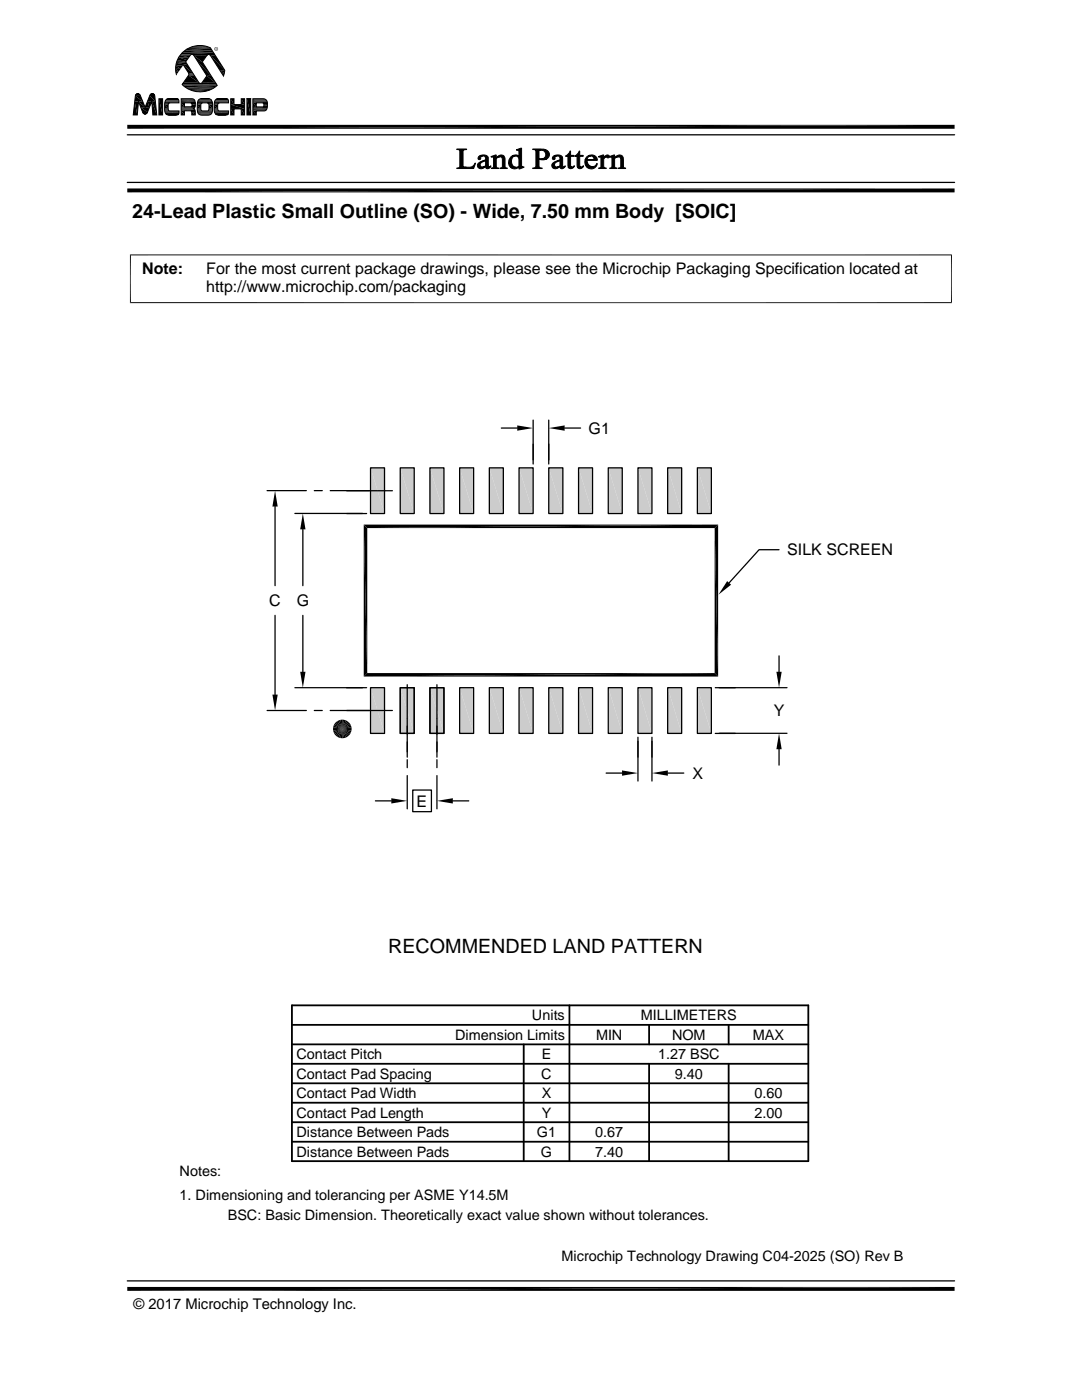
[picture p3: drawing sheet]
<svg xmlns="http://www.w3.org/2000/svg" width="216mm" height="279mm" viewBox="0 0 216 279" stroke-linecap="round" stroke-linejoin="round" font-family="sans-serif">
<g fill="#ccc">
<path d="M139.1 93.4l2.8 9.1h-2.8z"/>
<path d="M139.1 93.4h2.8v9.1z"/>
<path d="M133.2 93.4l2.8 9.1h-2.8z"/>
<path d="M133.2 93.4h2.8v9.1z"/>
<path d="M127.3 93.4l2.8 9.1h-2.8z"/>
<path d="M127.3 93.4h2.8v9.1z"/>
<path d="M121.4 93.4l2.8 9.1h-2.8z"/>
<path d="M121.4 93.4h2.8v9.1z"/>
<path d="M115.4 93.4l2.8 9.1h-2.8z"/>
<path d="M115.4 93.4h2.8v9.1z"/>
<path d="M109.5 93.4l2.8 9.1h-2.8z"/>
<path d="M109.5 93.4h2.8v9.1z"/>
<path d="M103.6 93.4l2.8 9.1h-2.8z"/>
<path d="M103.6 93.4h2.8v9.1z"/>
<path d="M97.6 93.4l2.8 9.1h-2.8z"/>
<path d="M97.6 93.4h2.8v9.1z"/>
<path d="M91.7 93.4l2.8 9.1h-2.8z"/>
<path d="M91.7 93.4h2.8v9.1z"/>
<path d="M85.8 93.4l2.8 9.1h-2.8z"/>
<path d="M85.8 93.4h2.8v9.1z"/>
<path d="M79.9 93.4l2.8 9.1h-2.8z"/>
<path d="M79.9 93.4h2.8v9.1z"/>
<path d="M73.9 93.4l2.8 9.1h-2.8z"/>
<path d="M73.9 93.4h2.8v9.1z"/>
<path d="M139.1 137.2l2.8 9.2h-2.8z"/>
<path d="M139.1 137.2h2.8v9.2z"/>
<path d="M133.2 137.2l2.8 9.2h-2.8z"/>
<path d="M133.2 137.2h2.8v9.2z"/>
<path d="M127.3 137.2l2.8 9.2h-2.8z"/>
<path d="M127.3 137.2h2.8v9.2z"/>
<path d="M121.4 137.2l2.8 9.2h-2.8z"/>
<path d="M121.4 137.2h2.8v9.2z"/>
<path d="M115.4 137.2l2.8 9.2h-2.8z"/>
<path d="M115.4 137.2h2.8v9.2z"/>
<path d="M109.5 137.2l2.8 9.2h-2.8z"/>
<path d="M109.5 137.2h2.8v9.2z"/>
<path d="M103.6 137.2l2.8 9.2h-2.8z"/>
<path d="M103.6 137.2h2.8v9.2z"/>
<path d="M97.6 137.2l2.8 9.2h-2.8z"/>
<path d="M97.6 137.2h2.8v9.2z"/>
<path d="M91.7 137.2l2.8 9.2h-2.8z"/>
<path d="M91.7 137.2h2.8v9.2z"/>
<path d="M85.8 137.2l2.8 9.2h-2.8z"/>
<path d="M85.8 137.2h2.8v9.2z"/>
<path d="M79.9 137.2l2.8 9.2h-2.8z"/>
<path d="M79.9 137.2h2.8v9.2z"/>
<path d="M73.9 137.2l2.8 9.2h-2.8z"/>
<path d="M73.9 137.2h2.8v9.2z"/>
</g>
<g fill="none" stroke="#000" stroke-width=".25">
<path d="M25.4 36.4h165.1M25.4 26.9h165.1M53.3 97.9h7.8M62.7 97.9h1.6M65.9 97.9h12.4M73.9 93.4h2.8v9.1h-2.8zM79.9 93.4h2.8v9.1h-2.8zM85.8 93.4h2.8v9.1h-2.8zM91.7 93.4h2.8v9.1h-2.8zM97.6 93.4h2.8v9.1h-2.8zM100 85.4h3.2M103.6 93.4h2.8v9.1h-2.8z"/>
<path d="M106.4 83.8v8.8M109.5 93.4h2.8v9.1h-2.8zM109.5 83.8v8.8M112.7 85.4h3.1M115.4 93.4h2.8v9.1h-2.8zM121.4 93.4h2.8v9.1h-2.8zM127.3 93.4h2.8v9.1h-2.8zM133.2 93.4h2.8v9.1h-2.8zM139.1 93.4h2.8v9.1h-2.8zM54.9 101.1v15.8M58.8 102.5h13.5M60.4 105.6v11.3"/>
<path d="M69.2 102.5h4M155.4 109.7h-3.9l-6 6.6M54.9 122.8v15.8M58.8 137.2h14.4M60.4 122.8v11.3M73.9 137.2h2.8v9.2h-2.8zM79.9 137.2h2.8v9.2h-2.8zM81.3 136.7v6.6M85.8 137.2h2.8v9.2h-2.8zM87.2 136.7v6.6M91.7 137.2h2.8v9.2h-2.8zM97.6 137.2h2.8v9.2h-2.8z"/>
<path d="M103.6 137.2h2.8v9.2h-2.8zM109.5 137.2h2.8v9.2h-2.8zM115.4 137.2h2.8v9.2h-2.8zM121.4 137.2h2.8v9.2h-2.8zM127.3 137.2h2.8v9.2h-2.8zM133.2 137.2h2.8v9.2h-2.8zM139.1 137.2h2.8v9.2h-2.8zM142.7 137.2h14.3M155.4 130.9v3.2M53.3 141.8h7.8M62.7 141.8h1.6M74.9 159.8h3.2"/>
<path d="M78.3 141.8h-12.4M81.3 143.4v7.7M81.3 151.6v1.6M81.3 154.8v6.6M82.4 157.7h3.7v4.3h-3.7zM87.2 143.4v7.7M87.2 151.6v1.6M87.2 154.8v6.6M90.4 159.8h3.1M120.9 154.3h3.2M127.3 147.1v8.8M130.1 147.1v8.8"/>
<path d="M133.3 154.3h3.1M155.4 149.5v3.2M157 146.3l-14.3 .1M25.4 255.6h165.1"/>
</g>
<g fill="#000" stroke="#000" stroke-width=".2">
<path d="M98 31.2l.3 .1zM103.1 29.9h.2zM119.4 31.2l.3 .1zM121.6 31.2l.3 .1z"/>
<path d="M91.1 29.7h2l-.5 .2-.2 .5v2.8l.2 .2h.4h-1.3l.1-3.1a.43 .43 0 0 0-.7-.5z" fill-rule="evenodd"/>
<path d="M91.1 33.5l3-.2 .8-.7-.4 1h-3.4z" fill-rule="evenodd"/>
<path d="M95.5 31.3l.3-.2h.6h-.2a.42 .42 0 0 0-.3 .6l-.2 .2a.32 .32 0 0 1-.3-.2 .32 .32 0 0 1 .1-.4z" fill-rule="evenodd"/>
<path d="M95.5 32.5l.8-.4h.6a1.12 1.12 0 0 0-1.1 .9l.4 .3 .6 .1a.78 .78 0 0 1-1 .3 .78 .78 0 0 1-.5-1z" fill-rule="evenodd"/>
<path d="M95.8 31.1l.2-.1a1.19 1.19 0 0 1 1.4 .5l.1 1.7 .3 .2a.49 .49 0 0 1-.4 .3 .49 .49 0 0 1-.5-.3v-.1l-.2-.1 .2-.1v-1l-.4-.1 .4-.2a.51 .51 0 0 0-.5-.7z" fill-rule="evenodd"/>
<path d="M96.3 33.4l.6-.1z" fill-rule="evenodd"/>
<path d="M97.6 33.3l.3-.2-.1 .3z" fill-rule="evenodd"/>
<path d="M98 31.2l1-.3v.6h-.5z" fill-rule="evenodd"/>
<path d="M98.5 31.5l1.3-.2-.8 .3v1.4a.39 .39 0 0 0 .1 .4 .39 .39 0 0 0 .4 .1v.1h-1.5l.5-.3z" fill-rule="evenodd"/>
<path d="M99.3 31.3a.84 .84 0 0 1 .9-.4 .84 .84 0 0 1 .6 .8v1.6l.4 .3h-1.4l.3-.1 .1-.3v-1.6l-.4-.3z" fill-rule="evenodd"/>
<path d="M101.8 31.4l.5-.3h.6a1.19 1.19 0 0 0-.8 1.2 1.19 1.19 0 0 0 .9 1.1h-1.1a1.4 1.4 0 0 1-.1-2z" fill-rule="evenodd"/>
<path d="M102.3 31.1l.7-.2 .5 .3z" fill-rule="evenodd"/>
<path d="M103.1 29.9l1-.3v3.4l.2 .3h-.8a1.18 1.18 0 0 1-1.6 .1h1.1l.5-.3v-1.4l-.3-.5h.3v-1.1z" fill-rule="evenodd"/>
<path d="M103.5 33.3l1.1 .1-1.1 .3z" fill-rule="evenodd"/>
<path d="M106.8 30h1.2h-.5v1.6l1.6 .1-1.6 .1 .1 1.4a.47 .47 0 0 0 .6 .3v.1h-1.9l.6-.2v-.3z" fill-rule="evenodd"/>
<path d="M106.3 29.7l1.8 .1a1.12 1.12 0 0 1 1.3 .5 1.12 1.12 0 0 1-.3 1.4h-1a.86 .86 0 0 0 .8-.7 .86 .86 0 0 0-.5-1h-1.6z" fill-rule="evenodd"/>
<path d="M107.5 31.8h1.4z" fill-rule="evenodd"/>
<path d="M110.4 31.2l.2-.1h.6a.42 .42 0 0 0-.5 .6 .33 .33 0 0 1-.5 0 .33 .33 0 0 1 .2-.5z" fill-rule="evenodd"/>
<path d="M110.4 32.5l.9-.5 .4 .1a1.08 1.08 0 0 0-1 .9l.3 .3 .6 .1a.79 .79 0 0 1-1 .2 .79 .79 0 0 1-.4-.9z" fill-rule="evenodd"/>
<path d="M110.6 31.1l.5-.2a.87 .87 0 0 1 1.2 .7v1.6l.4 .2a.48 .48 0 0 1-.5 .3 .48 .48 0 0 1-.5-.4l-.2-.1 .2-.1v-1l-.4-.1 .4-.2a.51 .51 0 0 0-.5-.7z" fill-rule="evenodd"/>
<path d="M111.1 33.4l.6-.1z" fill-rule="evenodd"/>
<path d="M112.4 33.3l.4-.2-.1 .3z" fill-rule="evenodd"/>
<path d="M113.7 30.1h.2v.9h.6v.2h-.6v1.9l.3 .2-.8 .1-.1-2.2-.4-.1 .5-.4z" fill-rule="evenodd"/>
<path d="M113.4 33.4l.9-.1 .3-.2v.1a.68 .68 0 0 1-1.2 .2z" fill-rule="evenodd"/>
<path d="M115.6 30.1l.1 .9h.7v.2h-.7v1.7l.1 .4h.2l-.8 .1-.1-2.2-.4-.1 .5-.4z" fill-rule="evenodd"/>
<path d="M115.2 33.4l.9-.1 .2-.2h.2l-.1 .1a.68 .68 0 0 1-1.2 .2z" fill-rule="evenodd"/>
<path d="M117.1 31.3l.3-.2h.5a.72 .72 0 0 0-.7 .7l-.4 .1z" fill-rule="evenodd"/>
<path d="M117.4 31.1a1.17 1.17 0 0 1 1.8 .9h-2a1.1 1.1 0 0 0 1 1.2l-1.2 .1-.3-.7 .1-.7 1.7-.1v-.1a.61 .61 0 0 0-.6-.6z" fill-rule="evenodd"/>
<path d="M117 33.3l1.2-.1a.92 .92 0 0 0 .9-.6 1.18 1.18 0 0 1-.8 1.1 1.18 1.18 0 0 1-1.3-.4z" fill-rule="evenodd"/>
<path d="M119.4 31.2l1.1-.3v.6h.1l-.1 .2v1.6l.5 .3h-1.5l.4-.3v-1.8z" fill-rule="evenodd"/>
<path d="M120.6 31.3h.3l-.4 .2z" fill-rule="evenodd"/>
<path d="M120.6 31.3a.5 .5 0 0 1 .6-.4 .5 .5 0 0 1 .4 .5l-.3 .1z" fill-rule="evenodd"/>
<path d="M121.6 31.2l1-.3v.6h-.5z" fill-rule="evenodd"/>
<path d="M122.1 31.5l1.3-.2-.8 .3 .1 1.7 .4 .3h-1.4l.4-.3z" fill-rule="evenodd"/>
<path d="M122.9 31.3a.84 .84 0 0 1 .9-.4 .84 .84 0 0 1 .6 .9v1.5l.4 .3h-1.4l.3-.1 .2-.3-.1-1.6-.4-.3z" fill-rule="evenodd"/>
</g>
<g fill="#000">
<path d="M27 19.1l1 .1h-1zM27 19.1h1v.1zM27 19.2l1.5 1.1h-1.6zM27 19.2h1l.5 1.1zM27 19l1 .1zM27.1 18.9h.9zM27.1 18.9l.9 .1zM27.1 18.9h.8zM27.2 18.8l.7 .1zM27.2 18.8h.6zM27.2 18.8h.5zM27.3 18.7l.4 .1z"/>
<path d="M27.3 18.7h.4zM27.4 18.7h.2zM27.4 18.7h.3zM27.5 18.7h.1zM29.9 19.1l1.1 1.1h-1.6zM29.9 19.1h1l.1 1.1zM29.9 19h1zM29.9 19l1 .1zM29.9 18.9l1 .1zM29.9 18.9h.9zM30 18.9h.8zM30.1 18.8l.7 .1z"/>
<path d="M30.1 18.8h.6zM30.1 18.7l.5 .1zM30.1 18.7h.5zM30.2 18.7h.4zM30.2 18.7h.3zM30.3 18.7h.2zM31.7 19.7l.7 3.2h-.7zM31.7 19.7h.7v3.2zM33.5 19.7h2zM33.5 19.7h1.9zM33.5 19.7h1.8zM33.6 19.7h1.7z"/>
<path d="M35 13.7l.6 .6h-.5zM35 13.7h1l-.4 .6zM35.1 13.1l.9 .6h-1zM35.1 13.1h1.4l-.5 .6zM35.1 14.3l.1 .6zM35.1 14.3h.5l-.4 .6zM35.1 13l1.4 .1h-1.4zM35.1 13h1.5l-.1 .1zM35.3 12.3l1.9 .3h-2zM35.3 12.3h1.7l.2 .3zM35.4 12l1.6 .3h-1.7zM35.4 12h1.9l-.3 .3z"/>
<path d="M35.6 11.5l1.7 .5h-1.9zM35.6 11.5h2.1l-.4 .5zM36.6 13l1.9 1.6h-.9zM36.6 13h.8l1.1 1.6zM37.6 15l2.1 1.5h-3.1zM37.6 15h1.2l.9 1.5zM37.6 14.6h.9zM37.7 14.6l.9 .1zM37.7 15h1.1zM37.7 14.7l.9 .1zM37.7 14.9l1 .1zM37.7 14.8l1 .1z"/>
<path d="M37.7 14.9h1zM38.7 11l1.7 1.4h-.9zM38.7 11h2.6l-.9 1.4zM38.7 18.2l1.9 .1zM39 9.2h1.8zM39 9.1l1.8 .1zM39.3 18.3h1.3zM39.5 12.4l2.6 2.7h-.8zM39.5 12.4h.9l1.7 2.7zM39 9.1h1.7zM39.6 9.1h1.1zM39.6 9.1h.6z"/>
<path d="M39.9 19.7h2zM40 19.7h1.9zM40 19.7h1.8zM40.1 19.7h1.7zM40.1 19.7h1.6zM41.3 15.1l1.7 1.4h-2.7zM41.3 15.1h.8l.9 1.4zM41.6 10.9h1.2zM41.7 10.9h1.2zM41.8 10.9h1.1zM41.9 10.9l1 .1zM41.9 11h1z"/>
<path d="M42 11l2.9 3h-1zM42 11h.9l2 3zM42.8 9.8v.1zM42.8 9.6v.2zM42.8 9.9l.1 .1zM42.9 9.5l-.1 .1zM42.9 9.7l-.1 .1zM42.9 9.9v.1zM42.9 10l.1 .1zM42.8 9.6h.1zM42.9 9.5h.1zM43 10.1l.1 .1z"/>
<path d="M43 9.4l.1 .1zM43.1 10.1h.2zM43.1 9.4l.2 .1zM43.3 10.1l.1-.1zM43.3 19.7h2zM43.3 9.4v.2zM43.4 9.9l-.1 .1zM43.4 19.7h1.9zM43.4 19.7h1.8zM43.3 9.6l.1 .1zM43.3 10l.2-.1zM43.4 9.8v.1z"/>
<path d="M43.4 9.7v.1zM43.5 19.7h1.7zM43.4 9.5l.1 .1zM43.4 9.9l.1-.1zM43.5 9.6l-.1 .2zM43.9 14l.9 .6h-.6zM43.9 14h1l-.1 .6zM44.2 14.6l.4 .5zM44.2 14.6h.6l-.2 .5zM46 19.7l.7 1.2h-.7zM46 19.7h.7v1.2zM48.1 19.7l.7 1.2h-.7z"/>
<path d="M48.1 19.7h.7v1.2zM49.3 19.7l.7 3.2h-.7zM49.3 19.7h.7v3.2zM26.9 20.3h.7zM26.9 20.3l.5 2.6h-.8zM26.9 20.3h.7l-.2 2.6zM27.6 20.3h.9zM27.6 20.3l1.4 1.1h-.9zM27.6 20.3h.9l.5 1.1zM28.1 21.4l1.3 1h-.9zM28.1 21.4h1.7l-.4 1zM28.5 22.4h.9z"/>
<path d="M28.5 22.4l.9 .1zM28.5 22.5h.9zM28.5 22.5l.8 .1zM28.6 22.6h.7zM28.6 22.6l.6 .1zM28.7 22.7h.5zM28.7 22.7h.4zM28.8 22.7h.3zM28.8 22.7l.2 .1zM28.9 22.8h.1zM29.4 20.2l.4 1.2h-.8zM29.4 20.2h.9l-.5 1.2z"/>
<path d="M30.3 20.2l1 2.7h-.8zM30.3 20.2h.7l.3 2.7zM32.9 20.7l.7 .1zM32.9 20.7h.7zM32.9 20.8h.7zM32.9 20.8l.6 .2h-.6zM32.9 20.8h.7l-.1 .2zM32.9 21l.6 .7h-.6zM32.9 21h.6v.7zM32.9 21.7l.7 .1h-.7zM32.9 21.7h.6l.1 .1zM32.9 21.8h.7z"/>
<path d="M32.9 21.8l.7 .1zM32.9 21.9h.7zM32.9 21.9l.7 .1zM32.9 20.5h1zM32.9 20.5l.9 .1zM32.9 20.6h.8zM32.9 20.6h.9zM32.9 20.6l.7 .1zM32.9 22l.8 .1zM32.9 22.1h.8zM32.9 22.1h.9zM33.4 22.9h2z"/>
<path d="M33.5 22.9l1.7 .1zM33.5 22.9h1.9zM33.6 23h1.6zM33.6 23h1.4zM36.2 20.5l.6 .8h-.6zM36.2 20.5h.6v.8zM36.2 22.1l.6 .8h-.6zM36.2 22.1h.6v.8zM38.1 20.5h.8zM38.1 22.1h.8zM38.1 20.5h.9zM38.1 21.3h.8z"/>
<path d="M38.1 22.1l.8 .1zM38.1 20.5l.9 .1zM38.2 22.2h.7zM38.2 20.6h.8zM38.2 21.3h.7zM38.2 20.6l.8 .1zM38.2 21.2l.7 .1zM38.2 22.2l.7 .1zM38.3 20.7h.7zM38.2 21.2h.7zM38.3 21.2h.6zM38.3 22.3l.7 .1z"/>
<path d="M38.3 22.4h.7zM38.3 22.4l.7 .5h-.7zM38.3 22.4h.7v.5zM38.3 20.7l.7 .1zM38.3 20.8h.7zM38.3 21.1h.6zM38.3 21.1l.6 .1zM38.3 20.8l.7 .2h-.7zM38.3 20.8h.7v.2zM38.3 21l.7 .1zM38.3 21.1h.7zM39.4 20.7l.7 .1z"/>
<path d="M39.4 20.7h.7zM39.4 20.8h.7zM39.4 20.8l.7 .2h-.7zM39.4 20.8h.7v.2zM39.4 21l.7 .7h-.7zM39.4 21h.7v.7zM39.4 21.7l.7 .1h-.7zM39.4 21.7h.7v.1zM39.4 21.8h.7zM39.4 21.8l.7 .1zM39.4 21.9h.7zM39.4 21.9l.8 .1z"/>
<path d="M39.4 20.5h1zM39.4 20.5l.9 .1zM39.4 20.6h.8zM39.4 20.6h.9zM39.4 20.6l.8 .1zM39.4 20.7h.8zM39.4 22l.8 .1zM39.4 22.1h.8zM39.4 22.1h.9zM39.4 22.1h1zM39.9 22.9l1.8 .1zM39.9 22.9h2z"/>
<path d="M40.1 23h1.3zM40.1 23h1.6zM41.3 20.5h1.1zM41.4 20.5l1 .1zM41.5 20.6h.9zM41.4 22.1h1zM41.5 22.1h.9zM41.6 20.6l.8 .1zM41.6 22.1h.8zM41.6 20.7h.8zM41.6 22l.8 .1zM41.6 20.7l.8 .1z"/>
<path d="M41.7 20.8h.7zM41.7 21.9l.7 .1zM41.7 20.8l.7 .2h-.7zM41.7 20.8h.7v.2zM41.7 21.8h.7zM41.7 21.8l.7 .1zM41.7 21.9h.7zM41.7 21l.7 .7h-.7zM41.7 21h.7v.7zM41.7 21.7l.7 .1h-.7zM41.7 21.7h.7v.1zM42.7 20.7l.8 .1z"/>
<path d="M42.7 20.7h.8zM42.7 20.8h.8zM42.7 20.8l.7 .2h-.7zM42.7 20.8h.8l-.1 .2zM42.7 21l.7 .7h-.7zM42.7 21h.7v.7zM42.7 21.7l.8 .1h-.8zM42.7 21.7h.7l.1 .1zM42.7 21.8h.8zM42.7 21.8l.8 .1zM42.7 21.9h.8zM42.8 20.5h1z"/>
<path d="M42.8 20.5l.9 .1zM42.8 20.6h.8zM42.8 20.6h.9zM42.8 20.6l.7 .1zM42.8 20.7h.7zM42.8 21.9l.7 .1zM42.8 22l.8 .1zM42.8 22.1h.8zM42.8 22.1h.9zM43.3 22.9h2zM43.4 22.9l1.7 .1zM43.4 22.9h1.9z"/>
<path d="M43.5 23h1.6zM43.5 23h1.4zM46 20.9l2.8 .8h-2.8zM46 20.9h2.8v.8zM46 21.7l.7 1.2h-.7zM46 21.7h.7v1.2zM48.1 21.7l.7 1.2h-.7zM48.1 21.7h.7v1.2zM50.5 20.5l.6 .8h-.6zM50.5 20.5h.6v.8zM50.5 22.1l.6 .8h-.6zM50.5 22.1h.6v.8z"/>
<path d="M52.4 20.5h.9zM52.5 20.5l.8 .1zM52.5 20.6h.8zM52.5 21.3h.8zM52.6 20.6h.7zM52.6 21.3h.7zM52.6 20.6l.7 .1zM52.6 21.2l.7 .1zM52.6 20.7h.8zM52.6 20.7l.8 .1h-.7zM52.6 20.7h.8v.1zM52.6 21.1h.7z"/>
<path d="M52.6 21.1h.8zM52.6 21.1l.7 .1zM52.6 21.2h.7zM52.7 20.8l.7 .3h-.7zM52.7 20.8h.7v.3zM52.7 21.1h.7zM25.4 38.4l165.1-.8v.8zM25.4 37.6h165.1l-165.1 .8zM25.4 25.7l165.1-.8v.8zM25.4 24.9h165.1l-165.1 .8zM103.2 84.9l3.2 .5-3.2 .6zM109.5 85.4l3.2-.5v1.1z"/>
<path d="M54.9 97.9l.5 3.2h-1zM60.4 102.5l.6 3.1h-1.1zM72.6 104.7l.7 29.6-.7 .7zM72.6 104.7l.7 .7v28.9zM73.3 105.4l70-.7-.7 .7zM72.6 104.7h70.7l-70 .7zM145.1 116l.8 .7-2.5 2zM54.4 138.6h1l-.5 3.2zM59.9 134.1h1.1l-.6 3.1zM72.6 135l70-.7 .7 .7zM72.6 135l.7-.7h69.3zM142.6 105.4l.7 29.6-.7-.7z"/>
<path d="M143.3 104.7v30.3l-.7-29.6zM154.9 134.1h1.1l-.6 3.1zM66.4 145.5h1.9l-1.8 .3zM66.5 145.1l1.8 .4h-1.9zM66.5 145.8l1.8-.3-1.7 .7zM66.6 144.8l1.7 .7-1.8-.4zM66.6 146.2l1.7-.7-1.5 1zM66.8 144.4l1.5 1.1-1.7-.7zM66.8 146.5l1.5-1-1.3 1.3zM67 144.2l1.3 1.3-1.5-1.1zM68.3 145.5l-1 1.5-.3-.2zM67 144.2l.3-.3 1 1.6z"/>
<path d="M68.3 145.5l-.7 1.7-.3-.2zM67.3 143.9l.3-.1 .7 1.7zM68.3 145.5l-.4 1.8-.3-.1zM67.6 143.8l.3-.1 .4 1.8zM68.3 145.5v1.8h-.4zM67.9 143.7l.4-.1v1.9zM68.3 145.5l.4 1.8h-.4zM68.3 143.6l.4 .1-.4 1.8zM68.3 145.5l.7 1.7-.3 .1zM68.7 143.7l.3 .1-.7 1.7zM68.3 145.5l1 1.5-.3 .2zM69 143.8l.3 .1-1 1.6z"/>
<path d="M68.3 145.5l1.3 1.3-.3 .2zM69.3 143.9l.3 .3-1.3 1.3zM68.3 145.5l1.5 1-.2 .3zM68.3 145.5l1.3-1.3 .2 .2zM68.3 145.5l1.7 .7-.2 .3zM68.3 145.5l1.5-1.1 .2 .4zM68.3 145.5l1.8 .3-.1 .4zM68.3 145.5l1.7-.7 .1 .3zM68.3 145.5h1.9l-.1 .3zM68.3 145.5l1.8-.4 .1 .4zM78.1 159.3l3.2 .5-3.2 .6zM87.2 159.8l3.2-.5v1.1z"/>
<path d="M124.1 153.8l3.2 .5-3.2 .5zM130.1 154.3l3.2-.5v1zM155.4 146.3l.6 3.2h-1.1zM25.4 257.6l165.1-.8v.8zM25.4 256.8h165.1l-165.1 .8z"/>
</g>
<g fill="none" stroke="#000" stroke-width=".2">
<path d="M27.1 18.9a.52 .52 0 0 1 .9 .1l1 2.4 .9-2.4a.5 .5 0 0 1 .5-.3 .5 .5 0 0 1 .5 .4l.4 3.8h-.8l-.2-2.7-.9 2.2a.5 .5 0 0 1-.5 .4 .5 .5 0 0 1-.4-.4l-.9-2.1-.2 2.6h-.8zM31.7 19.7h.7v3.2h-.7zM33 20h2.7M33.1 20l.5-.3h1.6l.4 .2 .1 .6-2 .1-.2 .4v.7l.1 .3 .2 .1h1.9a.62 .62 0 0 1-.1 .7 .62 .62 0 0 1-.6 .2 2.3 2.3 0 0 1-1.9-.2l-.2-1a2.92 2.92 0 0 1 .2-1.8zM33.1 19.9h2.6M33.1 19.9h2.5M33.3 19.8h2.2M33.4 19.7h2.1M35.6 19.8h-2.4M36 10.9h2.1M36.1 10.8h6.7M36.2 19.7h2.1a.97 .97 0 0 1 .7 1.4l-.1 .3-.3 .3 .3 .2 .1 1h-.7v-.6l-.2-.2h-1.3v.8h-.6z"/>
<path d="M36.2 19.7h2.3M36.2 19.7h2.4M36.2 19.8h2.5M36.2 19.9h2.6M36.3 16.9h7M36.4 17h6.9M36.5 16.7h6.6M36.5 16.6h3.4M36.5 16.6h3.3M36.6 16.5h3.1M36.6 13l1.1 1.7-1.4 2.2a5.1 5.1 0 0 0 7 .1l-2.9-4.6 1-1.5h.5l2.7 4.3 .3-1.2-2.9-4.5a4.8 4.8 0 0 0-5.1 .6 4.8 4.8 0 0 0-1.7 4.8M36.9 17.4h6"/>
<path d="M37.5 17.7h4.9M37.8 9.5h4.2M37.9 9.4h4M38 11h-2.1M38.1 10.9h.3l.3 .1 2.6 4.1-1.1 1.5-.3 .1-.2-.2-2.7-4.2zM38.2 10.9h-2.2M38.4 10.9h4.4M38.4 9.3h3M38.4 9.2h2.9M38.5 10.9h3M38.6 11h2.8M38.6 11h2.7"/>
<path d="M38.7 18.2h2.5M39.6 20h2.6M39.6 20l.5-.3h1.5a.94 .94 0 0 1 .8 1.1v1.3a.84 .84 0 0 1-1 .9h-1.1a.9 .9 0 0 1-.9-1.1v-1.1zM39.6 19.9h2.6M39.6 19.9h2.5M39.7 19.8h2.4M39.8 19.8h2.2M40.1 16.6h3M40.2 16.6h2.9M40.3 16.5h2.7M42.9 20h2.7M43 20l.5-.3h1.6l.4 .2 .1 .6-2 .1-.2 .4v.7l.1 .3 .2 .1h1.9a.62 .62 0 0 1-.1 .7 .62 .62 0 0 1-.6 .2 2.3 2.3 0 0 1-1.9-.2l-.3-1a2.92 2.92 0 0 1 .3-1.8z"/>
<path d="M43 19.9h2.6M43 19.9h2.5M43.2 19.8h2.2M43.3 19.7h2M45.5 19.8h-2.4M46 19.7h.7v1.2h1.4v-1.2h.7v3.2h-.7v-1.2h-1.4v1.2h-.7zM49.3 19.7h.7v3.2h-.7zM49.3 19.7h.7M50.5 19.7h2.2M50.5 19.7h2.4M50.5 19.8h2.5M50.5 19.9h2.6"/>
<path d="M50.5 19.9h2.7M50.5 19.7h2.2a1.49 1.49 0 0 1 .5 2.2l-.5 .2h-1.6v.8h-.6zM32.9 20.5h2.8M32.9 22.2h2.8M32.9 22.3h2.8M32.9 20.4h2.8M32.9 20.3h2.8M32.9 22.4h2.8M32.9 22.5h2.8M32.9 20.2h2.8M33 20.1h2.7M33 22.6h2.7"/>
<path d="M33 22.7h2.7M33.1 22.7h2.6M33.1 22.8h2.6M33.2 22.8h2.4M33.3 22.9h2.3M33.4 22.9h2.1M36.2 20.1h2.7M36.2 20.2h2.7M36.2 21.3h2.7M36.2 21.4h2.7M36.2 21.5h2.7M36.2 21.6h2.6"/>
<path d="M36.2 21.6h2.5M36.2 21.7h2.5M36.2 21.8h2.6M36.2 21.9h2.7M36.2 22h2.7M36.2 22.1h2.7M36.8 20.5h1.3l.2 .2v.4l-.2 .2h-1.3zM39.4 20.5h3M39.4 22.2h3M39.4 20.4h3M39.4 22.3h3M39.4 22.5h2.9"/>
<path d="M39.4 20.2h3M39.5 22.6h2.8M39.5 20.1h2.8M39.5 22.7h2.7M39.6 22.8h2.6M39.7 22.8h2.4M39.8 22.9h2.2M40.2 20.7l.2-.2 1.1 .1 .2 .4-.1 1-.2 .1h-1.2l-.1-.4zM42.8 22.2h2.8M42.8 20.5h2.8M42.8 20.4h2.8M42.8 22.3h2.8"/>
<path d="M42.8 20.3h2.8M42.8 22.4h2.8M42.8 22.5h2.8M42.8 20.2h2.8M42.9 22.6h2.7M42.9 20.1h2.7M42.9 22.7h2.7M43 22.7h2.6M43 22.8h2.6M43.1 22.8h2.4M43.2 22.9h2.2M43.3 22.9h2"/>
<path d="M50.5 20.1h2.7M50.5 20.2h2.8M50.5 20.4h2.8M50.5 20.5h2.8M50.5 21.4h2.8M50.5 21.7h2.8M50.5 21.8h2.8M50.5 21.9h2.7M50.5 22h2.6M51.1 20.5h1.4l.1 .2v.5l-.1 .1h-1.4zM53 22.1h-2.5M26 50.8v9.7"/>
<path d="M189.9 50.8v9.7M189.9 50.9h-164M25.9 60.4h164"/>
</g>
<path d="M37.3 9.6h4.8M37.5 17.9h4.9M50.5 21.5h2.8" fill="none" stroke="#000" stroke-width=".23"/>
<path d="M36.1 10.7h6.7M36.5 17.2h6.8M36.9 9.9h5.4" fill="none" stroke="#000" stroke-width=".34"/>
<path d="M36.4 10.3h6.2" fill="none" stroke="#000" stroke-width=".4"/>
<path d="M35.1 12.8h2.3M35.6 11.2h2.4" fill="none" stroke="#000" stroke-width=".42"/>
<path d="M36.3 16.8h6.9M38 18.1h3.8M36.2 20.4h2.7" fill="none" stroke="#000" stroke-width=".21"/>
<path d="M37 17.6h5.9" fill="none" stroke="#000" stroke-width=".3"/>
<g fill="none" stroke="#000" stroke-width=".36">
<path d="M58.3 200.6h103v31.1h-103zM58.3 212.3h103M58.3 216.2h103M58.3 208.4h103M58.3 204.5h103M104.5 208.4v23.3M113.6 200.6v31.1M129.5 204.5v3.9M129.5 212.3v19.4M145.4 204.5v3.9M145.4 212.3v19.4M58.3 220.1h103"/>
<path d="M58.3 224h103M58.3 227.9h103"/>
</g>
<g font-size="3.9">
<text x="26.4" y="43.5">24-Lead Plastic Small Outline (SO) - Wide, 7.50 mm Body [SOIC]</text>
<text x="77.4" y="190.1">RECOMMENDED LAND PATTERN</text>
</g>
<g font-size="3.2">
<text x="28.4" y="54.6">Note:</text>
<text x="41.1" y="58.3">http://www.microchip.com/packaging</text>
<text x="41.1" y="54.6">For the most current package drawings, please see the Microchip Packaging Specification located at</text>
<text x="117.5" y="86.6">G1</text>
<text x="157.1" y="110.8">SILK SCREEN</text>
<text x="53.7" y="121">C</text>
<text x="59.2" y="121">G</text>
<text x="154.4" y="142.9">Y</text>
<text x="138.2" y="155.4">X</text>
<text x="83.1" y="161">E</text>
</g>
<g font-size="2.9">
<text x="106.2" y="203.6">Units</text>
<text x="127.9" y="203.6">MILLIMETERS</text>
<text x="90.8" y="207.5">Dimension Limits</text>
<text x="118.9" y="207.5">MIN</text>
<text x="134.1" y="207.5">NOM</text>
<text x="150.2" y="207.5">MAX</text>
<text x="59.2" y="215.3">Contact Pad Spacing</text>
<text x="59.2" y="211.4">Contact Pitch</text>
<text x="108" y="215.3">C</text>
<text x="108.1" y="211.4">E</text>
<text x="131.3" y="211.4">1.27 BSC</text>
<text x="134.7" y="215.3">9.40</text>
<text x="59.2" y="219.2">Contact Pad Width</text>
<text x="108.1" y="219.2">X</text>
<text x="150.5" y="219.2">0.60</text>
<text x="59.2" y="226.9">Distance Between Pads</text>
<text x="59.2" y="223.1">Contact Pad Length</text>
<text x="107.1" y="226.9">G1</text>
<text x="108.1" y="223.1">Y</text>
<text x="118.8" y="226.9">0.67</text>
<text x="150.5" y="223.1">2.00</text>
<text x="59.2" y="230.8">Distance Between Pads</text>
<text x="107.9" y="230.8">G</text>
<text x="118.8" y="230.8">7.40</text>
<text x="35.8" y="234.8">Notes:</text>
<text x="35.8" y="239.4">1. Dimensioning and tolerancing per ASME Y14.5M</text>
<text x="45.4" y="243.4">BSC: Basic Dimension. Theoretically exact value shown without tolerances.</text>
<text x="112.1" y="251.7">Microchip Technology Drawing C04-2025 (SO) Rev B</text>
<text x="26.6" y="261.3">© 2017 Microchip Technology Inc.</text>
</g>
<text font-size=".6" x="43" y="10">R</text>
</svg>
